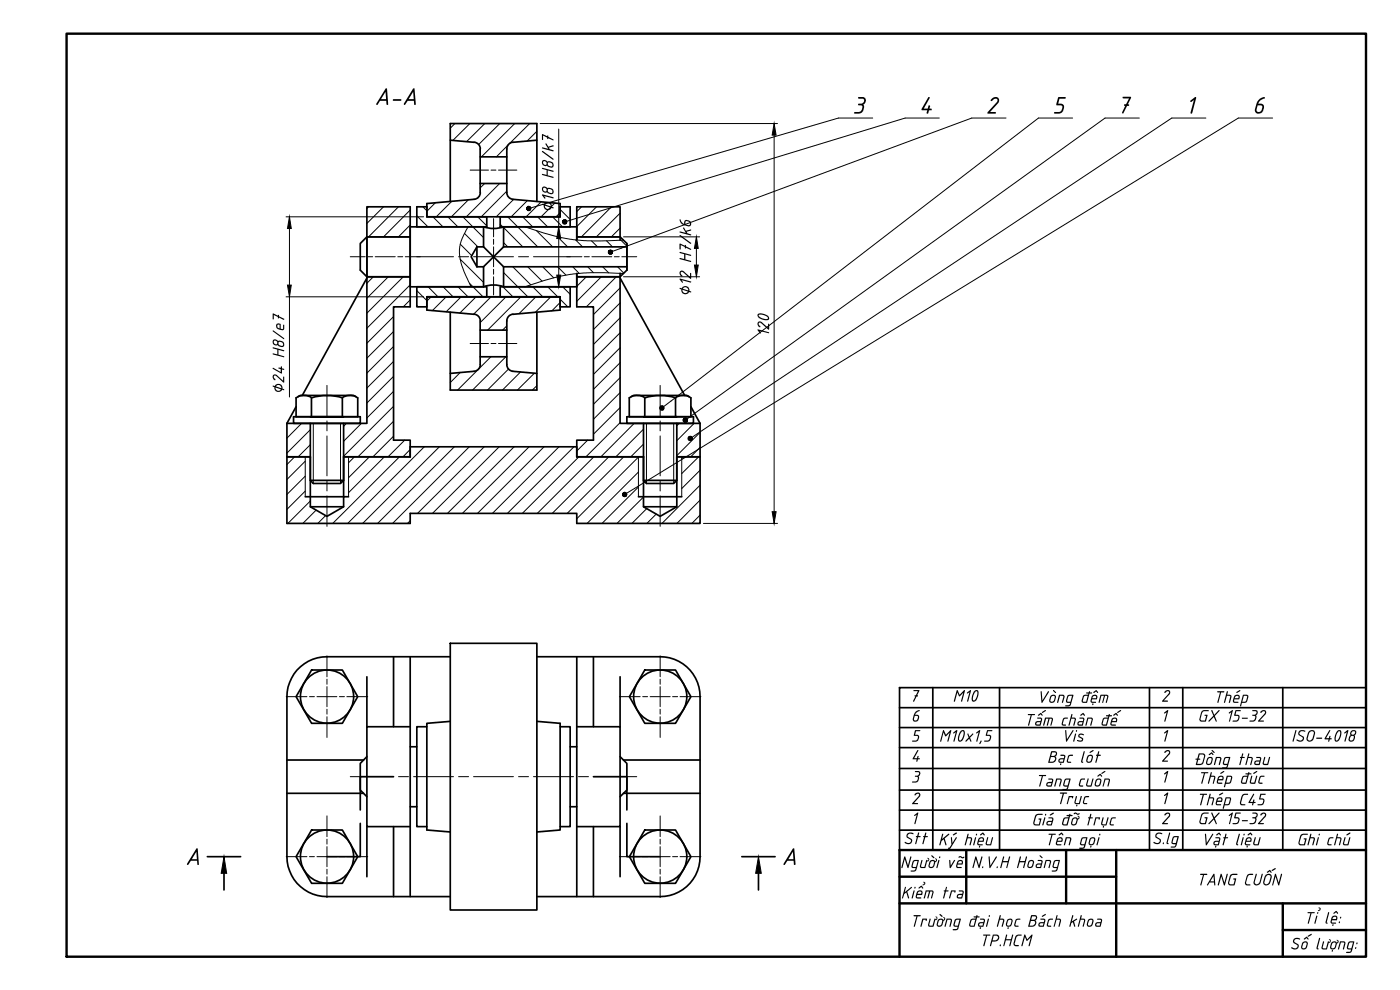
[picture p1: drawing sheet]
<svg xmlns="http://www.w3.org/2000/svg" width="420mm" height="297mm" viewBox="0 0 420 297" stroke-linecap="round" stroke-linejoin="round" font-family="sans-serif">
<!-- layer: Khung_ten -->
<path d="M20 10.1h390v276.9h-390zM290 255v16M320 255v16M335 255v32M410 255h-140v32M270 263h65M270 271h140M385 271v16M385 279h25" fill="none" stroke="#000" stroke-width=".72"/>
<!-- layer: Duong_manh -->
<g fill="none" stroke="#000" stroke-width=".3">
<path d="M136.5 37.1l-1.4 1.4M141 37.1l-5.1 5M145.5 37.1l-5.5 5.4M150 37.1l-6.4 6.3M154.5 37.1l-10 10M159 37.1l-6 5.9M161.1 39.4l-2.9 2.9M140.5 60l-5 5.1M145.5 55.1l-1.4 1.3M149.9 55.1l-9.9 10M152.1 57.3l-7.7 7.8M152.4 43.5l-3.4 3.6"/>
<path d="M154.1 59.8l-5.2 5.3M110.6 62l-.5 .6M115.1 62l-5 5M119.6 62l-9 9.1M123.1 63l-8 8.1M123.1 67.5l-3.5 3.6M125.1 64.8l3.3 3.3M126.9 62l1.2 1.2M129.9 65.1l3 3M130.7 60.8l-2.6 2.6M134.4 65.1l3 3M135.6 60.4l-4.7 4.7"/>
<path d="M138.1 77.8l7 6.9M138.1 73.3l3.5 3.4M138.9 65.1l6.2 6.2M139.4 70l4 4.1M140.5 68.1l-.3 .5a12.5 12.5 0 0 0-.7 13.4l1.9 4M143.4 65.1l2.7 2.7M150.1 67.3l.8 .8M151.1 72.8l1.3 1.3M151.1 68.3l5.8 5.8M152.4 65.1l9 9M156.8 65.1l3.1 3M157.6 68.1a80.5 80.5 0 0 0 11.7 3.3l6.9 .8 10.9-.2"/>
<path d="M158.3 60.2l-4.9 4.9M161 69.2l4.9 4.9M161.3 65.1l3 3M162.4 60.6l-4.5 4.5M165.8 65.1l3 3M166.5 60.9l-4.1 4.2M167.3 71l3 3.1M168.1 63.8l-1.2 1.3M168.1 62.9l3 3M172.8 72l2 2.1M174.5 62l-1.4 1.5M177.5 72.3l1.8 1.8"/>
<path d="M179 62l-5.9 6M182 72.2l1.8 1.9M183.5 62l-9 9.1M186.1 64l-7.1 7.1M186.1 68.4l-2.6 2.7M186.4 72.1l1.7 1.8M112.1 83l-2 2M116.5 83l-6.4 6.5M118.1 95l-8 8M118.1 99.5l-8 8M121 83l-10.9 11M123.1 85.5l-13 13"/>
<path d="M123.1 90l-2.1 2.1M125.1 91.7l.4 .4M125.1 87.2l3 3M128.5 86l2.9 3.1M129.4 89.1l-1.3 1.2M133 86l3 3.1M133.9 89.1l-4.1 4.1M137.5 86l3 3.1M138.4 89.1l-4.5 4.4M140.9 85l4 4.1M142.9 89.1l-4.9 4.8M144.9 80l.2 .2"/>
<path d="M147.4 89.1l-5.2 5.2M150.9 86l3 3.1M151.1 81.8l7.3 7.3M151.8 89.1l-7.7 7.7M152.1 97.8l-1.3 1.2M153.9 80l5.4 5.5M156.3 89.1l-10 9.9M158.4 80l4.3 4.4M159.9 86l3 3.1M160.8 89.1l-5.1 5M162.9 80l3.3 3.4M164.4 86l3 3.1"/>
<path d="M165.3 89.1l-4.6 4.6M167.3 80l2.5 2.5M168.1 90.7l-2.5 2.6M168.1 89.8l2.3 2.3M168.9 86l2.2 2.3M171.9 80l1.9 2M176 83l-2.9 2.9M176.4 80l1.7 1.8M180.5 83l-7.4 7.4M180.8 80l1.9 1.9M185 83l-9 9.1M185.3 80l1.9 1.9"/>
<path d="M186.1 86.4l-8 8M186.1 90.9l-8 8M186.1 95.4l-8 8M186.1 99.9l-8 8M187.1 82.1l-2.8-.2a56.1 56.1 0 0 0-25 3.6l-1.7 .5M118.1 104l-8 8M118.1 108.4l-8 8M118.1 112.9l-8 8M118.1 117.4l-8 8M138.1 111.8l-3 3M147.3 107l-10 10M151.8 107l-10 10"/>
<path d="M152.6 110.7l-6.3 6.3M156.2 111.6l-5.4 5.4M160.4 112l-5.1 5M161.1 115.7l-1.3 1.3M186.1 104.3l-8 8M186.1 108.8l-8 8M186.1 113.3l-8 8M186.1 117.8l-8 8M88.4 137.1l-2.3 2.3M90.5 127l-4.4 4.5M91.6 138.4l-5.5 5.5M91.6 137.1v11.9"/>
<path d="M93.1 128.9l-7 7.1M93.1 133.4l-3.6 3.7M104 127l-.9 .9M104.6 137.1v11.9M106.4 137.1l-1.8 1.7M108.5 127l-5.4 5.4M110.9 137.1l-6.3 6.2M115.4 137.1l-10.8 10.7M118.1 121.9l-15 15M118.1 126.4l-10.7 10.7M118.1 130.9l-6.2 6.2M119.9 137.1l-20 19.9"/>
<path d="M121.5 132.1l-5 5M123.1 134.9l-2.2 2.2M127.3 134.1l-22.9 22.9M131.9 134.1l-23.1 22.9M136.4 134.1l-23.1 22.9M140.8 134.1l-23 22.9M145.3 134.1l-20 19.9M149.8 134.1l-20 19.9M154.3 134.1l-20 19.9M158.8 134.1l-20 19.9M163.3 134.1l-20 19.9M167.8 134.1l-20 19.9"/>
<path d="M172.3 134.1l-20 19.9M173.7 137.1l-16.9 16.9M176.4 132.1l-3.3 3.2M178.2 137.1l-17 16.9M182.7 137.1l-17 16.9M186.1 122.3l-8 8M186.1 126.8l-10.2 10.3M187.2 137.1l-17 16.9M190.3 127l-10 10.1M191.6 137.1l-18.5 18.5M191.6 137.1v11.9M193.1 128.8l-8.3 8.3"/>
<path d="M193.1 133.3l-3.8 3.8M203.8 127l-.7 .7M204.6 137.1v11.9M205.2 137.1l-.6 .5M208.3 127l-5.2 5.2M209.7 137.1l-5.1 5M210.1 129.7l-7 7M210.1 134.2l-2.8 2.9M91.6 142.9l-5.5 5.5M91.6 147.3l-5.5 5.6M93.1 150.3l-6.7 6.7M94.9 153.1l-4 3.9"/>
<path d="M97.7 154.7l-2.3 2.3M103.4 149l-.3 .3M123.1 156.2l-.8 .8M191.6 141.6l-15.4 15.4M191.6 146.1l-10.9 10.9M193.1 149.1l-7.9 7.9M194.1 152.6l-4.4 4.4M196.9 154.2l-2.8 2.8M210.1 141.1l-5.5 5.5M210.1 145.6l-11.4 11.4M210.1 150.1l-6.9 6.9M210.1 154.5l-2.5 2.5"/>
</g>
<!-- layer: Duong_dam -->
<g fill="none" stroke="#000" stroke-width=".51">
<path d="M135.1 42.1l7.2 .6M142.3 42.7a2.01 2.01 0 0 1 1.8 2M144.1 44.7v13.1M144.1 47.1h8M144.1 55.1h8M144.1 57.8a2.01 2.01 0 0 1-1.8 2M152.1 57.8a2.01 2.01 0 0 0 1.8 2l14.2 1.3v4h-40v-4l14.2-1.3M152.1 44.7v13.1M161.1 42.1l-7.2 .6a2.01 2.01 0 0 0-1.8 2M108.1 73.1l2-2h13h-13v11.9h13h-13l-2-1.9zM125.1 62h3v3.1h18v3h-21zM135.1 60.4v-23.3h26v23.3"/>
<path d="M143.1 74.1l-1.7 2.9 1.7 3M143.1 74.1h2M143.1 74.1v5.9M145.1 68.1h-22v17.9h22M145.1 68.1v6M145.1 74.1l6 5.9M145.1 68a8.8 8.8 0 0 0 6 0M151.1 74.1h37M151.1 68.1v6M151.1 74.1l-6 5.9M171.1 68.1v-6.1h-3v3.1h-18v3h23M173.1 72v-10h13v10.1"/>
<path d="M173.1 71.1h13l2 2v8M188.1 73.1v8M110.1 83.4l-19.4 35.2M125.1 86h21v3.1h-18v3h-3zM135.1 93.7v23.3h26v-23.3M142.3 94.3l-14.2-1.3v-3.9h40v3.9l-14.2 1.3M142.3 94.3a1.93 1.93 0 0 1 1.8 2v13.1a2.01 2.01 0 0 1-1.8 2M143.1 80h2M144.1 99h8M145.1 80v6M145.1 86a8.8 8.8 0 0 1 6 0M150.1 86h21v6.1h-3v-3h-18z"/>
<path d="M151.1 80h37M151.1 80v6h22M153.9 94.3a2.01 2.01 0 0 0-1.8 2v13.1a2.01 2.01 0 0 0 1.8 2l7.2 .6M173.1 82.1v10h5v40h-5v5M186.1 82v45h24M186.1 83.4l19.4 35.2M188.1 81.1l-2 1.9h-13h13M142.3 111.4l-7.2 .6M144.1 107h8M86.1 127v10.1h7M86.1 127h24v-65h13v30.1h-5v40h5v5M88.9 122l-2.8 5"/>
<path d="M93.1 137.1h-7v19.9h37v-3h50v3h37v-19.9h-7M93.1 137.1v14.9h10v-14.9h20M123.1 137.1v-3h50v3M173.1 137.1h20v14.9h10v-14.9M207.3 122l2.8 5M210.1 127v10.1h-7M91.6 149h13M93.1 152l5 2.9 5-2.9M191.6 149h13M193.1 152l5 2.9 5-2.9M118.1 197v21M123.1 197v72"/>
<path d="M135.1 197h-37a12 12 0 0 0-12 12v48a11.9 11.9 0 0 0 12 12h37M135.1 193h26v80h-26zM161.1 197h37a11.9 11.9 0 0 1 12 12v48a11.9 11.9 0 0 1-12 12h-37M173.1 197v72M178.1 197v21M110.1 203.1v14.9M123.1 218h-13v30h13M128.1 218h-3v30h3M135.1 216.4l-7 .6v32l7 .6M161.1 216.4l7 .6v32l-7 .6M168.1 218h3v30h-3M173.1 218h13v30h-13"/>
<path d="M186.1 203.1v14.9M270 206.3h140v48.7h-140zM270 218.3h140M270 212.3h140M280 206.3v42.8M300 206.3v48.7M345 206.3v42.8M355 206.3v42.8M385 206.3v48.7M86.1 238h23M86.1 228h23M110.1 227l-2 2.1v8l2 1.9"/>
<path d="M123.1 224.1h2M171.1 224.1h2M186.1 227l2 2.1v8l-2 1.9M187.1 238h23M187.1 228h23M270 237.1h140M270 230.6h140M270 224.3h140M110.1 248v15M118.1 248v21M123.1 242h2M171.1 242h2"/>
<path d="M178.1 248v21M186.1 248v15M270 243.1h140M270 249.1h140"/>
</g>
<!-- layer: Duong_tam -->
<g fill="none" stroke="#000" stroke-width=".3">
<path d="M141.1 51h5.5M147.4 51h1.4M149.6 51h5.5M105.1 77h4.5M110.4 77h1.4M112.6 77h6M119.4 77h1.5M121.6 77h14.5M137.6 77h3M142.1 77h12M148.1 65.6v5.5M148.1 71.8v1.5"/>
<path d="M148.1 74.1v5.9M155.6 77h3M160.1 77h14.5M175.3 77h1.6M177.6 77h6M184.4 77h1.4M186.6 77h4.5M148.1 80.8v1.5M148.1 83v5.5M98.1 115.6v9.2M141.1 103.1h5.5M147.4 103.1h1.4"/>
<path d="M149.6 103.1h5.5M198.1 115.6v9.2M98.1 126.3v3M98.1 130.8v12M198.1 126.3v3M198.1 130.8v12M98.1 144.3v3M98.1 148.8v9.1M198.1 144.3v3M198.1 148.8v9.1M98.1 196.8v6.3M198.1 196.8v6.3"/>
<path d="M85.9 209h6.2M92.9 209h1.5M95.1 209h6M98.1 203.8v1.5M98.1 206v6M98.1 212.8v1.5M98.1 215v6.3M101.9 209h1.5M104.1 209h6.3M185.9 209h6.2M192.9 209h1.5M195.1 209h6"/>
<path d="M198.1 203.8v1.5M198.1 206v6M198.1 212.8v1.5M198.1 215v6.3M201.8 209h1.6M204.1 209h6.3M105.1 233h13M119.6 233h3M124.1 233h12M137.6 233h3M142.1 233h12M155.6 233h3"/>
<path d="M160.1 233h12M173.6 233h3M178.1 233h13M85.9 257h6.2M92.9 257h1.5M95.1 257h6M98.1 244.8v6.2M98.1 251.8v1.5M98.1 254v6M101.9 257h1.5M104.1 257h6.3M185.9 257h6.2"/>
<path d="M192.9 257h1.5M195.1 257h6M198.1 244.8v6.2M198.1 251.8v1.5M198.1 254v6M201.8 257h1.6M204.1 257h6.3M98.1 260.8v1.5M98.1 263v6.3M198.1 260.8v1.5M198.1 263v6.3"/>
</g>
<!-- layer: AM_0N -->
<g fill="none" stroke="#000" stroke-width=".51">
<path d="M89.4 119l1.8-.4 1.2 .2 1.1 .5M93.5 119.4v5.6M93.5 119.4a15.3 15.3 0 0 1 9.3 0M102.7 119.4v5.6M106.8 119l-1.8-.4-1.2 .2-1.1 .5M189.4 119l1.8-.4 1.2 .2 1.1 .5M206.8 119l-1.8-.4-1.2 .2-1.1 .5M88.1 125h20v2h-20zM93.1 125h10h-14.2v-5.6l1.2-.8h16l1.3 .8v5.6M93.1 127v17.1l.9 1h8.2l.9-1h-10M103.1 127v17.1M188.1 125h20v2h-20z"/>
<path d="M193.1 125h10h-14.3v-5.6l1.3-.8h16l1.2 .8v5.6M193.1 127v17.1l.9 1h8.2l.9-1h-10M193.5 125v-5.6a15.3 15.3 0 0 1 9.3 0l-.1 5.6M203.1 127v17.1M93.5 201h9.2l4.7 8-4.7 8h-9.2l-4.6-8zM193.5 201h9.2l4.6 8-4.6 8h-9.2l-4.6-8zM93.5 249h9.2l4.7 8-4.7 8h-9.2l-4.6-8zM193.5 249h9.2l4.6 8-4.6 8h-9.2l-4.6-8z"/>
<circle cx="98.1" cy="209" r="8"/>
<circle cx="198.1" cy="209" r="8"/>
<circle cx="98.1" cy="257" r="8"/>
<circle cx="198.1" cy="257" r="8"/>
</g>
<!-- layer: AM_4N -->
<path d="M94 127v18.1M102.2 127v18.1M194 127v18.1M202.2 127v18.1" fill="none" stroke="#000" stroke-width=".3"/>
<!-- layer: duong_kich_thuoc -->
<g fill="none" stroke="#000" stroke-width=".3">
<path d="M162.1 37.1h71.2M167.7 38.7v29.4M232.3 40.5v113M85.9 65.1h41.2M86.9 68.6v16.9M166.7 68.1h3.4M167.7 71.6v10.9M187.1 71.1h22.9M85.9 89.1h41.2M86.9 89.1v30M166.7 86h3.4M187.1 83h22.9"/>
<path d="M211.1 157h22.2"/>
</g>
<path d="M232.3 37.1l.6 3.4h-1.2zM86.9 65.1l.5 3.5h-1.1zM167.7 68.1l.6 3.5h-1.2zM209 71.1l.5 3.4h-1.1zM208.4 79.5h1.1l-.5 3.5zM86.3 85.5h1.1l-.5 3.6zM167.1 82.5h1.2l-.6 3.5zM231.7 153.5h1.2l-.6 3.5z" fill="#000" stroke="#000" stroke-width=".3"/>
<!-- layer: AM_10 -->
<path d="M118.1 233h-10v10M178.1 233h10v10M62.2 257h10M108.1 247v10h-10M188.1 247v10h10M222.6 257h10M67.2 262v5M227.6 262v5" fill="none" stroke="#000" stroke-width=".51"/>
<path d="M67.2 257l.8 5h-1.6zM227.6 257l.9 5h-1.7z" fill="#000" stroke="#000" stroke-width=".3"/>
<!-- layer: AM_5 -->
<path d="M261.9 35.4h-10.3l-92.3 27M281.9 35.4h-10.2l-101.6 31M301.9 35.4h-10.3l-107.8 40M321.9 35.4h-10.2l-112.6 86.6M341.9 35.4h-10.3l-125.4 90.3M361.9 35.4h-10.2l-144 95.8M381.9 35.4h-10.3l-183.6 112.6" fill="none" stroke="#000" stroke-width=".3"/>
<g fill="#000" stroke="#000" stroke-width=".3">
<path d="M158.1 62.6l.1 .3 .5-.3zM158.2 62.9l.5-.3-.3 .5zM158.7 62.6l-.3 .5 .3 .1z"/>
<path d="M158.4 62l.3 .6v-.7zM158.4 62l.3 .6-.5-.3zM158.2 62.3l-.1 .3h.6z"/>
<path d="M158.7 62.6v.6l.3-.1zM158.7 62.6l.5 .3-.2 .2zM158.7 62.6l.5 .3 .1-.3z"/>
<path d="M158.7 62.6h.6l-.1-.3zM159 62l.2 .3-.5 .3zM158.7 61.9v.7l.3-.6z"/>
<path d="M168.8 66.6l.1 .3 .6-.3zM168.9 66.9l.6-.3-.3 .5zM169.5 66.6l-.3 .5 .3 .1z"/>
<path d="M169.2 66l.3 .6v-.7zM168.9 66.2l.3-.2 .3 .6zM168.9 66.2l-.1 .4h.7z"/>
<path d="M169.5 66.6v.6l.3-.1zM169.5 66.6l.5 .3-.2 .2zM169.5 66.6l.5 .3 .1-.3z"/>
<path d="M169.5 66.6h.6l-.1-.4zM169.8 66l.2 .2-.5 .4zM169.5 65.9v.7l.3-.6z"/>
<path d="M182.6 75.6l.1 .4 .5-.4zM182.7 76l.5-.4-.3 .6zM183.2 75.6l-.3 .6 .3 .1z"/>
<path d="M182.9 75.1l.3 .5v-.6zM182.9 75.1l.3 .5-.5-.3zM182.7 75.3l-.1 .3h.6z"/>
<path d="M183.2 75.6v.7l.3-.1zM183.2 75.6l.6 .4-.3 .2zM183.2 75.6l.6 .4v-.4z"/>
<path d="M183.2 75.6h.6v-.3zM183.5 75.1l.3 .2-.6 .3zM183.2 75v.6l.3-.5z"/>
<path d="M198 122.4l.1 .3 .6-.3zM198.1 122.7l.6-.3-.4 .6zM198.7 122.4l-.4 .6h.4z"/>
<path d="M198.3 121.9l.4 .5v-.6zM198.3 121.9l.4 .5-.6-.3zM198.1 122.1l-.1 .3h.7z"/>
<path d="M198.7 122.4v.6h.3zM198.7 122.4l.5 .3-.2 .3zM198.7 122.4l.5 .3 .1-.3z"/>
<path d="M198.7 122.4h.6l-.1-.3zM199 121.9l.2 .2-.5 .3zM198.7 121.8v.6l.3-.5z"/>
<path d="M205 126.1l.1 .3 .6-.3zM205.1 126.4l.6-.3-.3 .5zM205.7 126.1l-.3 .5 .3 .1z"/>
<path d="M205.4 125.5l.3 .6v-.7zM205.4 125.5l.3 .6-.6-.3zM205.1 125.8l-.1 .3h.7z"/>
<path d="M205.7 126.1v.6l.3-.1zM205.7 126.1l.5 .3-.2 .2zM205.7 126.1l.5 .3 .1-.3z"/>
<path d="M205.7 126.1h.6l-.1-.3zM206 125.5l.2 .3-.5 .3zM205.7 125.4v.7l.3-.6z"/>
<path d="M206.5 131.6l.1 .3 .5-.3zM206.6 131.9l.5-.3-.3 .5zM207.1 131.6l-.3 .5 .3 .1z"/>
<path d="M206.8 131l.3 .6v-.7zM206.8 131l.3 .6-.5-.3zM206.6 131.3l-.1 .3h.6z"/>
<path d="M207.1 131.6v.6l.4-.1zM207.1 131.6l.6 .3-.2 .2zM207.1 131.6l.6 .3 .1-.3z"/>
<path d="M207.1 131.6h.7l-.1-.3zM207.5 131l.2 .3-.6 .3zM207.1 130.9v.7l.4-.6z"/>
<path d="M186.9 148.4v.3l.6-.3zM186.9 148.7l.6-.3-.3 .5zM187.5 148.4l-.3 .5 .3 .1z"/>
<path d="M187.2 147.8l.3 .6v-.7zM187.2 147.8l.3 .6-.6-.3zM186.9 148.1v.3h.6z"/>
<path d="M187.5 148.4v.6l.3-.1zM187.5 148.4l.5 .3-.2 .2zM187.5 148.4l.5 .3 .1-.3z"/>
<path d="M187.5 148.4h.6l-.1-.3zM187.8 147.8l.2 .3-.5 .3zM187.5 147.7v.7l.3-.6z"/>
</g>
<g font-size="7.8">
<text x="112.3" y="31.5">A-A</text>
<text x="255.7" y="34.1">3</text>
<text x="275.7" y="34.1">4</text>
<text x="295.7" y="34.1">2</text>
<text x="315.7" y="34.1">5</text>
<text x="335.1" y="34">7</text>
<text x="355.7" y="34.1">1</text>
<text x="375.8" y="34.1">6</text>
<text x="55.5" y="259.5">A</text>
<text x="234.5" y="259.5">A</text>
</g>
<g font-size="5.4">
<text x="166.2" y="64" transform="rotate(-90 166.2 64)">∅18 H8/k7</text>
<text x="207.4" y="89.2" transform="rotate(-90 207.4 89.2)">∅12 H7/k6</text>
<text x="230.8" y="101.2" transform="rotate(-90 230.8 101.2)">120</text>
<text x="85.3" y="118.5" transform="rotate(-90 85.3 118.5)">∅24 H8/e7</text>
<text x="272.9" y="210.6">7</text>
<text x="285.8" y="210.6">M10</text>
<text x="311" y="210.9">Vòng đệm</text>
<text x="348.3" y="210.6">2</text>
<text x="364" y="210.9">Thép</text>
<text x="273.3" y="216.5">6</text>
<text x="307.2" y="217.7">Tấm chân đế</text>
<text x="348.3" y="216.5">1</text>
<text x="359.4" y="216.5">GX 15-32</text>
<text x="273.3" y="222.5">5</text>
<text x="281.7" y="222.5">M10x1,5</text>
<text x="318.4" y="222.5">Vis</text>
<text x="348.3" y="222.5">1</text>
<text x="387.5" y="222.5">ISO-4018</text>
<text x="273.3" y="228.5">4</text>
<text x="314.2" y="228.9">Bạc lót</text>
<text x="348.3" y="228.5">2</text>
<text x="357.9" y="229.6">Đồng thau</text>
<text x="273.3" y="234.8">3</text>
<text x="310.6" y="236">Tang cuốn</text>
<text x="348.3" y="234.8">1</text>
<text x="359.2" y="235.2">Thép đúc</text>
<text x="273.3" y="241.3">2</text>
<text x="316.8" y="241.3">Trục</text>
<text x="348.3" y="241.3">1</text>
<text x="358.9" y="241.6">Thép C45</text>
<text x="273.3" y="247.3">1</text>
<text x="309.5" y="247.7">Giá đỡ trục</text>
<text x="348.3" y="247.3">2</text>
<text x="359.4" y="247.3">GX 15-32</text>
<text x="271" y="253.3">Stt</text>
<text x="281.5" y="253.6">Ký hiệu</text>
<text x="313.4" y="253.6">Tên gọi</text>
<text x="345.7" y="253.3">S.lg</text>
<text x="360.3" y="253.6">Vật liệu</text>
<text x="389.1" y="253.6">Ghi chú</text>
<text x="270.1" y="260.5">Người vẽ</text>
<text x="291.4" y="260.5">N.V.H Hoàng</text>
<text x="270.3" y="269.6">Kiểm tra</text>
<text x="358.9" y="265.7">TANG CUỐN</text>
<text x="272.9" y="278.1">Trường đại học Bách khoa</text>
<text x="391.2" y="277.1">Tỉ lệ:</text>
<text x="293.8" y="283.9">TP.HCM</text>
<text x="387" y="284.9">Số lượng:</text>
</g>
</svg>
